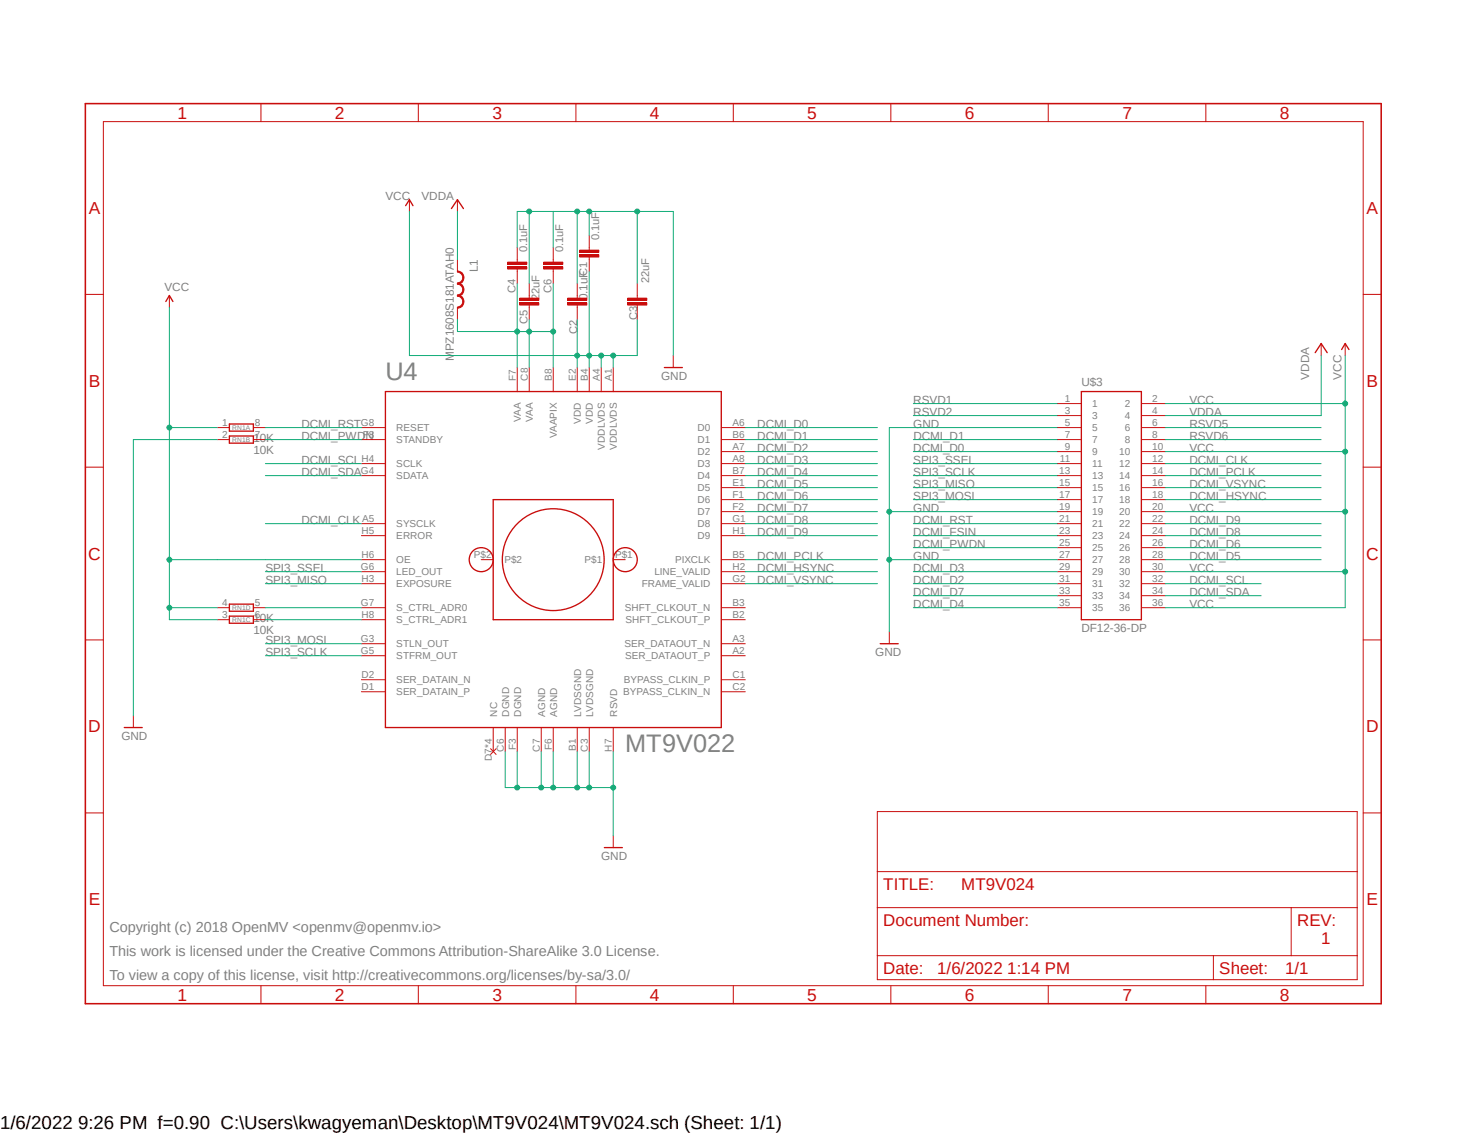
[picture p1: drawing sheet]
<svg xmlns="http://www.w3.org/2000/svg" width="279mm" height="216mm" viewBox="0 0 279 216" stroke-linecap="round" stroke-linejoin="round" font-family="sans-serif">
<path d="M16 19.4l247.4 172M263.4 19.4l-247.4 172" fill="none" stroke="#fff" stroke-width=".19"/>
<path d="M16.3 19.7h246.8v171.4h-246.8z" fill="none" stroke="#c90d0c" stroke-width=".3"/>
<g fill="none" stroke="#c90d0c" stroke-width=".19">
<path d="M49.7 19.7v3.5M79.7 19.7v3.5M109.7 19.7v3.5M139.7 19.7v3.5M169.7 19.7v3.5M199.6 19.7v3.5M229.7 19.7v3.5M19.7 23.2h239.9v164.5h-239.9zM16.3 56h3.4M99 57.7h3.6v.4h-3.6zM99 56.8h3.6v.4h-3.6zM100.8 54v2.7"/>
<path d="M100.8 58.1v2.7M259.6 56h3.5M16.3 88.9h3.4M259.6 88.9h3.5M16.3 121.8h3.4M259.6 121.8h3.5M16.3 154.8h3.4M259.6 154.8h3.5M49.7 187.7v3.4M79.7 187.7v3.4M109.7 187.7v3.4M139.7 187.7v3.4"/>
<path d="M169.7 187.7v3.4M199.6 187.7v3.4M229.7 187.7v3.4"/>
</g>
<path d="M99 57.9h3.6M99 57h3.6" fill="none" stroke="#c90d0c" stroke-width=".42"/>
<path d="M87.1 51.6a1.16 1.16 0 0 1 1.2 1.2h-.2a1.06 1.06 0 0 0-1-1z" fill-rule="evenodd" fill="#c90d0c"/>
<path d="M87.1 51.6a1.16 1.16 0 0 1 1.2 1.2h-.2a1.06 1.06 0 0 0-1-1z" fill="none" stroke="#c90d0c" stroke-width=".19"/>
<path d="M88.1 52.8h.2a1.17 1.17 0 0 1-1.2 1.3v-.2a1.06 1.06 0 0 0 1-1.1z" fill-rule="evenodd" fill="#c90d0c"/>
<path d="M88.1 52.8h.2a1.17 1.17 0 0 1-1.2 1.3v-.2a1.06 1.06 0 0 0 1-1.1z" fill="none" stroke="#c90d0c" stroke-width=".19"/>
<path d="M87.1 53.9a1.16 1.16 0 0 1 1.2 1.2h-.2a1.06 1.06 0 0 0-1-1z" fill-rule="evenodd" fill="#c90d0c"/>
<path d="M87.1 53.9a1.16 1.16 0 0 1 1.2 1.2h-.2a1.06 1.06 0 0 0-1-1z" fill="none" stroke="#c90d0c" stroke-width=".19"/>
<path d="M88.1 55.1h.2a1.17 1.17 0 0 1-1.2 1.3v-.2a1.06 1.06 0 0 0 1-1.1z" fill-rule="evenodd" fill="#c90d0c"/>
<path d="M88.1 55.1h.2a1.17 1.17 0 0 1-1.2 1.3v-.2a1.06 1.06 0 0 0 1-1.1z" fill="none" stroke="#c90d0c" stroke-width=".19"/>
<path d="M87.1 56.2a1.16 1.16 0 0 1 1.2 1.2h-.2a1.06 1.06 0 0 0-1-1z" fill-rule="evenodd" fill="#c90d0c"/>
<path d="M87.1 56.2a1.16 1.16 0 0 1 1.2 1.2h-.2a1.06 1.06 0 0 0-1-1z" fill="none" stroke="#c90d0c" stroke-width=".19"/>
<path d="M88.1 57.4h.2a1.17 1.17 0 0 1-1.2 1.3v-.2a1.06 1.06 0 0 0 1-1.1z" fill-rule="evenodd" fill="#c90d0c"/>
<g fill="none" stroke="#c90d0c" stroke-width=".19">
<path d="M78 38v2.3M87.1 38v2.3M32.3 56.3v2.2M87.1 49.4v2.3M87.1 58.5v2.3M88.1 57.4h.2a1.17 1.17 0 0 1-1.2 1.3v-.2a1.06 1.06 0 0 0 1-1.1zM96.7 49.9h3.6v.4h-3.6zM96.7 50.8h3.6v.4h-3.6zM98.5 47.1v2.8M98.5 51.3v2.7M103.5 49.9h3.7v.4h-3.7zM103.5 50.8h3.7v.4h-3.7z"/>
<path d="M105.4 47.1v2.8M105.4 51.3v2.7M108.1 56.8h3.7v.4h-3.7zM108.1 57.7h3.7v.4h-3.7zM109.9 54v2.7M109.9 58.1v2.7M110.4 47.6h3.6v.4h-3.6zM110.4 48.5h3.6v.4h-3.6zM112.2 44.8v2.8M112.2 49v2.7M119.5 57.7h3.7v.4h-3.7zM119.5 56.8h3.7v.4h-3.7z"/>
<path d="M121.4 54v2.7M121.4 58.1v2.7M98.5 70v4.5M100.8 70v4.5M105.4 70v4.5M109.9 70v4.5M112.2 70v4.5M114.5 70v4.5M116.8 70v4.5M128.2 67.7v2.3M201.4 76.8h4.6M201.4 79.1h4.6"/>
<path d="M217.4 76.8h4.6M217.4 79.1h4.6M251.6 65.4v2.3M256.2 65.4v2.3M41.4 81.4h2.3M41.4 83.7h2.3M48.3 81.4h2.2M48.3 83.7h2.2M68.8 81.4h4.6M68.8 83.7h4.6M68.8 88.3h4.6M68.8 90.6h4.6"/>
<path d="M68.8 99.7h4.6M137.4 81.4h4.5M137.4 83.7h4.5M137.4 86h4.5M137.4 88.3h4.5M137.4 90.6h4.5M137.4 92.8h4.5M137.4 95.1h4.5M137.4 97.4h4.5M137.4 99.7h4.5M201.4 81.4h4.6M201.4 83.7h4.6"/>
<path d="M201.4 86h4.6M201.4 88.3h4.6M201.4 90.6h4.6M201.4 92.8h4.6M201.4 95.1h4.6M201.4 97.4h4.6M201.4 99.7h4.6M217.4 81.4h4.6M217.4 83.7h4.6M217.4 86h4.6M217.4 88.3h4.6M217.4 90.6h4.6"/>
<path d="M217.4 92.8h4.6M217.4 95.1h4.6M217.4 97.4h4.6M217.4 99.7h4.6M41.4 118h2.3M41.4 115.7h2.3M48.3 118h2.2M48.3 115.7h2.2M68.8 106.6h4.6M68.8 118h4.6M68.8 115.7h4.6M68.8 102h4.6"/>
<path d="M68.8 108.8h4.6M68.8 111.1h4.6M91.7 106.6h2.2M116.8 106.6h2.3M137.4 106.6h4.5M137.4 118h4.5M137.4 115.7h4.5M137.4 102h4.5M137.4 108.8h4.5M137.4 111.1h4.5M201.4 106.6h4.6M201.4 115.7h4.6"/>
<path d="M201.4 102h4.6M201.4 104.3h4.6M201.4 108.8h4.6M201.4 111.1h4.6M201.4 113.4h4.6M217.4 106.6h4.6M217.4 115.7h4.6M217.4 102h4.6M217.4 104.3h4.6M217.4 108.8h4.6M217.4 111.1h4.6M217.4 113.4h4.6"/>
<path d="M25.4 136.3v2.2M68.8 131.7h4.6M68.8 129.4h4.6M68.8 122.6h4.6M68.8 124.8h4.6M93.9 138.5v4.6M96.2 138.5v4.6M98.5 138.5v4.6M103.1 138.5v4.6M105.4 138.5v4.6M109.9 138.5v4.6M112.2 138.5v4.6"/>
<path d="M116.8 138.5v4.6M137.4 131.7h4.5M137.4 129.4h4.5M137.4 122.6h4.5M137.4 124.8h4.5M169.4 120.3v2.3M93.4 142.5l1.1 1.1M94.5 142.5l-1.1 1.1M116.8 159.1v2.3M167.1 154.5h91.4v32h-91.4zM167.1 172.8h91.4M167.1 165.9h91.4"/>
<path d="M245.9 172.8v9.1M167.1 181.9h91.4M231.1 181.9v4.6"/>
</g>
<g fill="none" stroke="#c90d0c" stroke-width=".25">
<path d="M77.3 39.2l.7-1.2 .7 1.2M86 39.7l1.1-1.7 1.2 1.7M31.6 57.4l.7-1.1 .6 1.1M73.4 74.5h64v64h-64zM126.5 70h3.5M206 74.5h11.4v43.5h-11.4zM250.5 67.1l1.1-1.7 1.2 1.7M255.5 66.5l.7-1.1 .7 1.1M43.7 80.7h4.6v1.4h-4.6zM43.7 83h4.6v1.4h-4.6zM93.9 95.1h22.9v22.9h-22.9zM43.7 115h4.6v1.4h-4.6z"/>
<path d="M43.7 117.3h4.6v1.4h-4.6zM23.7 138.5h3.4M167.6 122.6h3.5M115.1 161.4h3.4"/>
<circle cx="91.6" cy="106.6" r="2.29"/>
<circle cx="105.4" cy="106.6" r="9.7"/>
<circle cx="119.1" cy="106.6" r="2.29"/>
</g>
<path d="M96.7 50.1h3.6M96.7 51h3.6M103.5 50.1h3.7M103.5 51h3.7M108.1 57h3.7M108.1 57.9h3.7M110.4 47.8h3.6M110.4 48.7h3.6M119.5 57h3.7M119.5 57.9h3.7" fill="none" stroke="#c90d0c" stroke-width=".42"/>
<path d="M96.2 143.1v6.8h20.6M98.5 143.1v6.8M103.1 143.1v6.8M105.4 143.1v6.8M109.9 143.1v6.8M112.2 143.1v6.8M116.8 143.1v16" fill="none" stroke="#0dab76" stroke-width=".19"/>
<circle cx="98.5" cy="149.9" r=".46" fill="#0dab76"/>
<circle cx="98.5" cy="149.9" r=".46" fill="none" stroke="#0dab76" stroke-width=".19"/>
<circle cx="103.1" cy="149.9" r=".46" fill="#0dab76"/>
<circle cx="103.1" cy="149.9" r=".46" fill="none" stroke="#0dab76" stroke-width=".19"/>
<circle cx="105.4" cy="149.9" r=".46" fill="#0dab76"/>
<circle cx="105.4" cy="149.9" r=".46" fill="none" stroke="#0dab76" stroke-width=".19"/>
<circle cx="109.9" cy="149.9" r=".46" fill="#0dab76"/>
<circle cx="109.9" cy="149.9" r=".46" fill="none" stroke="#0dab76" stroke-width=".19"/>
<circle cx="112.2" cy="149.9" r=".46" fill="#0dab76"/>
<circle cx="112.2" cy="149.9" r=".46" fill="none" stroke="#0dab76" stroke-width=".19"/>
<circle cx="116.8" cy="149.9" r=".46" fill="#0dab76"/>
<g fill="none" stroke="#0dab76" stroke-width=".19">
<path d="M109.9 54v-13.7h18.3v27.4M112.2 40.3v4.5M121.4 40.3v13.7"/>
<circle cx="116.8" cy="149.9" r=".46"/>
</g>
<circle cx="109.9" cy="40.3" r=".46" fill="#0dab76"/>
<circle cx="109.9" cy="40.3" r=".46" fill="none" stroke="#0dab76" stroke-width=".19"/>
<circle cx="112.2" cy="40.3" r=".46" fill="#0dab76"/>
<g fill="none" stroke="#0dab76" stroke-width=".19">
<path d="M100.8 40.3v13.7M109.9 40.3h-11.4v6.8"/>
<circle cx="112.2" cy="40.3" r=".46"/>
</g>
<circle cx="100.8" cy="40.3" r=".46" fill="#0dab76"/>
<circle cx="100.8" cy="40.3" r=".46" fill="none" stroke="#0dab76" stroke-width=".19"/>
<circle cx="121.4" cy="40.3" r=".46" fill="#0dab76"/>
<g fill="none" stroke="#0dab76" stroke-width=".19">
<path d="M105.4 40.3v6.8M41.4 83.7h-16v52.6M169.4 81.4v38.9M169.4 97.4h32M169.4 106.6h32"/>
<circle cx="121.4" cy="40.3" r=".46"/>
</g>
<circle cx="169.4" cy="97.4" r=".46" fill="#0dab76"/>
<circle cx="169.4" cy="97.4" r=".46" fill="none" stroke="#0dab76" stroke-width=".19"/>
<circle cx="169.4" cy="106.6" r=".46" fill="#0dab76"/>
<g fill="none" stroke="#0dab76" stroke-width=".19">
<path d="M78 40.3v27.4h43.4M87.1 40.3v9.1M112.2 51.7v18.3M109.9 60.8v9.2M251.6 67.7v11.4h-29.6M169.4 81.4h32M50.5 115.7h18.3M50.5 118h18.3"/>
<circle cx="169.4" cy="106.6" r=".46"/>
</g>
<circle cx="109.9" cy="67.7" r=".46" fill="#0dab76"/>
<circle cx="109.9" cy="67.7" r=".46" fill="none" stroke="#0dab76" stroke-width=".19"/>
<circle cx="112.2" cy="67.7" r=".46" fill="#0dab76"/>
<g fill="none" stroke="#0dab76" stroke-width=".19">
<path d="M121.4 60.8v6.9"/>
<circle cx="112.2" cy="67.7" r=".46"/>
</g>
<circle cx="114.5" cy="67.7" r=".46" fill="#0dab76"/>
<g fill="none" stroke="#0dab76" stroke-width=".19">
<path d="M114.5 67.7v2.3M116.8 67.7v2.3"/>
<circle cx="114.5" cy="67.7" r=".46"/>
</g>
<circle cx="116.8" cy="67.7" r=".46" fill="#0dab76"/>
<g fill="none" stroke="#0dab76" stroke-width=".19">
<path d="M32.3 58.5v59.5h9.1"/>
<circle cx="116.8" cy="67.7" r=".46"/>
</g>
<circle cx="32.3" cy="115.7" r=".46" fill="#0dab76"/>
<g fill="none" stroke="#0dab76" stroke-width=".19">
<path d="M32.3 81.4h9.1M32.3 115.7h9.1M32.3 106.6h9.1"/>
<circle cx="32.3" cy="115.7" r=".46"/>
</g>
<circle cx="32.3" cy="81.4" r=".46" fill="#0dab76"/>
<circle cx="32.3" cy="81.4" r=".46" fill="none" stroke="#0dab76" stroke-width=".19"/>
<circle cx="32.3" cy="106.6" r=".46" fill="#0dab76"/>
<g fill="none" stroke="#0dab76" stroke-width=".19">
<path d="M256.2 67.7v9.1M222 97.4h34.2M256.2 86v29.7M41.4 106.6h27.4M222 108.8h34.2"/>
<circle cx="32.3" cy="106.6" r=".46"/>
</g>
<circle cx="256.2" cy="97.4" r=".46" fill="#0dab76"/>
<circle cx="256.2" cy="97.4" r=".46" fill="none" stroke="#0dab76" stroke-width=".19"/>
<circle cx="256.2" cy="108.8" r=".46" fill="#0dab76"/>
<g fill="none" stroke="#0dab76" stroke-width=".19">
<path d="M222 76.8h34.2v9.2h-34.2M222 115.7h34.2"/>
<circle cx="256.2" cy="108.8" r=".46"/>
</g>
<circle cx="256.2" cy="76.8" r=".46" fill="#0dab76"/>
<circle cx="256.2" cy="76.8" r=".46" fill="none" stroke="#0dab76" stroke-width=".19"/>
<circle cx="256.2" cy="86" r=".46" fill="#0dab76"/>
<g fill="none" stroke="#0dab76" stroke-width=".19">
<path d="M98.5 54v16M87.1 60.8v2.3h18.3M100.8 60.8v9.2M50.5 88.3h18.3M50.5 90.6h18.3M50.5 99.7h18.3M50.5 81.4h18.3M50.5 83.7h18.3M141.9 86h25.2M141.9 88.3h25.2M141.9 90.6h25.2M141.9 95.1h25.2"/>
<path d="M141.9 92.8h25.2M141.9 99.7h25.2M141.9 97.4h25.2M173.9 88.3h27.5M173.9 90.6h27.5M173.9 95.1h27.5M173.9 92.8h27.5M173.9 99.7h27.5M222 88.3h29.6M222 90.6h29.6M222 95.1h29.6M222 92.8h29.6"/>
<path d="M222 99.7h29.6M50.5 111.1h18.3M50.5 108.8h18.3M141.9 111.1h25.2M141.9 108.8h25.2M141.9 106.6h25.2M141.9 102h25.2M173.9 111.1h27.5M173.9 108.8h27.5M173.9 104.3h27.5M173.9 115.7h27.5M173.9 113.4h27.5"/>
<path d="M173.9 102h27.5M222 111.1h18.2M222 106.6h29.6M222 104.3h29.6M222 113.4h18.2M222 102h29.6M50.5 124.8h18.3M50.5 122.6h18.3"/>
<circle cx="256.2" cy="86" r=".46"/>
</g>
<circle cx="98.5" cy="63.1" r=".46" fill="#0dab76"/>
<circle cx="98.5" cy="63.1" r=".46" fill="none" stroke="#0dab76" stroke-width=".19"/>
<circle cx="100.8" cy="63.1" r=".46" fill="#0dab76"/>
<g fill="none" stroke="#0dab76" stroke-width=".19">
<path d="M105.4 63.1v6.9"/>
<circle cx="100.8" cy="63.1" r=".46"/>
</g>
<circle cx="105.4" cy="63.1" r=".46" fill="#0dab76"/>
<g fill="none" stroke="#0dab76" stroke-width=".19">
<path d="M105.4 54v9.1M173.9 76.8h27.5M173.9 79.1h27.5M141.9 81.4h25.2M141.9 83.7h25.2M173.9 83.7h27.5M173.9 86h27.5M222 81.4h29.6M222 83.7h29.6"/>
<circle cx="105.4" cy="63.1" r=".46"/>
</g>
<g font-size="4.8" fill="#808080">
<text x="73.4" y="72.3">U4</text>
<text x="119.1" y="143.1">MT9V022</text>
</g>
<text font-size="3.6" x="0" y="214.9">1/6/2022 9:26 PM f=0.90 C:\Users\kwagyeman\Desktop\MT9V024\MT9V024.sch (Sheet: 1/1)</text>
<g font-size="3.3" fill="#c90d0c">
<text x="33.8" y="22.6">1</text>
<text x="63.8" y="22.6">2</text>
<text x="93.8" y="22.6">3</text>
<text x="123.8" y="22.6">4</text>
<text x="153.8" y="22.6">5</text>
<text x="183.8" y="22.6">6</text>
<text x="213.8" y="22.6">7</text>
<text x="243.8" y="22.6">8</text>
<text x="16.9" y="40.7">A</text>
<text x="260.3" y="40.7">A</text>
<text x="16.9" y="73.7">B</text>
<text x="260.3" y="73.7">B</text>
<text x="16.8" y="106.6">C</text>
<text x="260.2" y="106.6">C</text>
<text x="16.8" y="139.4">D</text>
<text x="260.2" y="139.4">D</text>
<text x="16.9" y="172.3">E</text>
<text x="260.3" y="172.3">E</text>
<text x="33.8" y="190.5">1</text>
<text x="63.8" y="190.5">2</text>
<text x="93.8" y="190.5">3</text>
<text x="123.8" y="190.5">4</text>
<text x="153.8" y="190.5">5</text>
<text x="183.8" y="190.5">6</text>
<text x="213.8" y="190.5">7</text>
<text x="243.8" y="190.5">8</text>
</g>
<g font-size="3.2" fill="#c90d0c">
<text x="168.2" y="169.4">TITLE:</text>
<text x="183.1" y="169.4">MT9V024</text>
<text x="168.2" y="176.2">Document Number:</text>
<text x="247.1" y="176.2">REV:</text>
<text x="251.6" y="179.7">1</text>
<text x="168.2" y="185.4">Date:</text>
<text x="178.5" y="185.4">1/6/2022 1:14 PM</text>
<text x="232.2" y="185.4">Sheet:</text>
<text x="244.8" y="185.4">1/1</text>
</g>
<g font-size="2.8" fill="#808080">
<text x="20.8" y="177.4">Copyright (c) 2018 OpenMV &lt;openmv@openmv.io&gt;</text>
<text x="20.8" y="181.9">This work is licensed under the Creative Commons Attribution-ShareAlike 3.0 License.</text>
<text x="20.8" y="186.5">To view a copy of this license, visit http://creativecommons.org/licenses/by-sa/3.0/</text>
</g>
<g font-size="2.2" fill="#808080">
<text x="73.4" y="38">VCC</text>
<text x="80.3" y="38">VDDA</text>
<text x="91" y="51.9" transform="rotate(-90 91 51.9)">L1</text>
<text x="31.3" y="55.4">VCC</text>
<text x="111.9" y="57.2" transform="rotate(-90 111.9 57.2)">0.1uF</text>
<text x="86.4" y="68.7" transform="rotate(-90 86.4 68.7)">MPZ1608S181ATAH0</text>
<text x="125.9" y="72.3">GND</text>
<text x="173.9" y="76.8">RSVD1</text>
<text x="206" y="73.4">U$3</text>
<text x="226.5" y="76.8">VCC</text>
<text x="249.3" y="72.3" transform="rotate(-90 249.3 72.3)">VDDA</text>
<text x="255.5" y="72.3" transform="rotate(-90 255.5 72.3)">VCC</text>
<text x="57.4" y="81.4">DCMI_RST</text>
<text x="57.4" y="83.7">DCMI_PWDN</text>
<text x="144.2" y="81.4">DCMI_D0</text>
<text x="144.2" y="83.7">DCMI_D1</text>
<text x="173.9" y="81.4">GND</text>
<text x="173.9" y="79.1">RSVD2</text>
<text x="174" y="83.7">DCMI_D1</text>
<text x="226.5" y="79.1">VDDA</text>
<text x="226.5" y="81.4">RSVD5</text>
<text x="226.5" y="83.7">RSVD6</text>
<text x="48.3" y="84.2">10K</text>
<text x="48.3" y="86.4">10K</text>
<text x="57.4" y="88.3">DCMI_SCL</text>
<text x="144.2" y="86">DCMI_D2</text>
<text x="144.2" y="88.3">DCMI_D3</text>
<text x="173.9" y="88.3">SPI3_SSEL</text>
<text x="173.9" y="86">DCMI_D0</text>
<text x="226.5" y="86">VCC</text>
<text x="226.5" y="88.3">DCMI_CLK</text>
<text x="57.4" y="90.6">DCMI_SDA</text>
<text x="144.2" y="90.6">DCMI_D4</text>
<text x="144.2" y="92.8">DCMI_D5</text>
<text x="144.2" y="95.1">DCMI_D6</text>
<text x="173.9" y="90.6">SPI3_SCLK</text>
<text x="173.9" y="92.8">SPI3_MISO</text>
<text x="173.9" y="95.1">SPI3_MOSI</text>
<text x="226.5" y="90.6">DCMI_PCLK</text>
<text x="226.5" y="95.1">DCMI_HSYNC</text>
<text x="226.5" y="92.8">DCMI_VSYNC</text>
<text x="57.4" y="99.7">DCMI_CLK</text>
<text x="144.2" y="97.4">DCMI_D7</text>
<text x="144.2" y="99.7">DCMI_D8</text>
<text x="144.2" y="102">DCMI_D9</text>
<text x="173.9" y="97.4">GND</text>
<text x="173.9" y="99.7">DCMI_RST</text>
<text x="173.9" y="102">DCMI_FSIN</text>
<text x="226.5" y="97.4">VCC</text>
<text x="226.5" y="102">DCMI_D8</text>
<text x="226.5" y="99.7">DCMI_D9</text>
<text x="144.2" y="106.6">DCMI_PCLK</text>
<text x="173.9" y="106.6">GND</text>
<text x="173.9" y="104.3">DCMI_PWDN</text>
<text x="226.5" y="106.6">DCMI_D5</text>
<text x="226.5" y="104.3">DCMI_D6</text>
<text x="50.5" y="111.1">SPI3_MISO</text>
<text x="50.5" y="108.8">SPI3_SSEL</text>
<text x="144.2" y="108.8">DCMI_HSYNC</text>
<text x="144.2" y="111.1">DCMI_VSYNC</text>
<text x="173.9" y="111.1">DCMI_D2</text>
<text x="173.9" y="108.8">DCMI_D3</text>
<text x="173.9" y="113.4">DCMI_D7</text>
<text x="226.5" y="108.8">VCC</text>
<text x="226.5" y="111.1">DCMI_SCL</text>
<text x="226.5" y="113.4">DCMI_SDA</text>
<text x="48.3" y="118.4">10K</text>
<text x="173.9" y="115.7">DCMI_D4</text>
<text x="226.5" y="115.7">VCC</text>
<text x="48.3" y="120.7">10K</text>
<text x="50.5" y="124.8">SPI3_SCLK</text>
<text x="50.5" y="122.6">SPI3_MOSI</text>
<text x="166.7" y="124.8">GND</text>
<text x="206" y="120.3">DF12-36-DP</text>
<text x="23.1" y="140.8">GND</text>
<text x="114.5" y="163.7">GND</text>
</g>
<g font-size="2.1" fill="#808080">
<text x="114.1" y="45.8" transform="rotate(-90 114.1 45.8)">0.1uF</text>
<text x="100.4" y="48" transform="rotate(-90 100.4 48)">0.1uF</text>
<text x="107.3" y="48" transform="rotate(-90 107.3 48)">0.1uF</text>
<text x="111.8" y="52.6" transform="rotate(-90 111.8 52.6)">C1</text>
<text x="123.7" y="54" transform="rotate(-90 123.7 54)">22uF</text>
<text x="98.2" y="55.8" transform="rotate(-90 98.2 55.8)">C4</text>
<text x="102.7" y="57.2" transform="rotate(-90 102.7 57.2)">22uF</text>
<text x="105" y="55.8" transform="rotate(-90 105 55.8)">C6</text>
<text x="100.5" y="61.8" transform="rotate(-90 100.5 61.8)">C5</text>
<text x="109.9" y="63.5" transform="rotate(-90 109.9 63.5)">C2</text>
<text x="121.4" y="60.8" transform="rotate(-90 121.4 60.8)">C3</text>
</g>
<g font-size="1.9" fill="#808080">
<text x="98.2" y="72.5" transform="rotate(-90 98.2 72.5)">F7</text>
<text x="100.5" y="72.5" transform="rotate(-90 100.5 72.5)">C8</text>
<text x="105.1" y="72.5" transform="rotate(-90 105.1 72.5)">B8</text>
<text x="109.6" y="72.5" transform="rotate(-90 109.6 72.5)">E2</text>
<text x="111.9" y="72.5" transform="rotate(-90 111.9 72.5)">B4</text>
<text x="114.2" y="72.5" transform="rotate(-90 114.2 72.5)">A4</text>
<text x="116.5" y="72.5" transform="rotate(-90 116.5 72.5)">A1</text>
<text x="202.8" y="76.5">1</text>
<text x="208" y="77.5">1</text>
<text x="214.2" y="77.5">2</text>
<text x="219.5" y="76.5">2</text>
<text x="42.3" y="81.1">1</text>
<text x="42.3" y="83.4">2</text>
<text x="48.6" y="81.1">8</text>
<text x="48.6" y="83.4">7</text>
<text x="68.8" y="81.1">G8</text>
<text x="69.1" y="83.4">F8</text>
<text x="75.5" y="82.1">RESET</text>
<text x="99.2" y="80.3" transform="rotate(-90 99.2 80.3)">VAA</text>
<text x="101.5" y="80.3" transform="rotate(-90 101.5 80.3)">VAA</text>
<text x="106" y="83.4" transform="rotate(-90 106 83.4)">VAAPIX</text>
<text x="110.6" y="80.7" transform="rotate(-90 110.6 80.7)">VDD</text>
<text x="112.9" y="80.7" transform="rotate(-90 112.9 80.7)">VDD</text>
<text x="132.8" y="82.1">D0</text>
<text x="139.5" y="81.1">A6</text>
<text x="139.5" y="83.4">B6</text>
<text x="202.8" y="78.8">3</text>
<text x="202.8" y="81.1">5</text>
<text x="202.8" y="83.4">7</text>
<text x="208" y="79.8">3</text>
<text x="208" y="82.1">5</text>
<text x="214.2" y="79.8">4</text>
<text x="214.2" y="82.1">6</text>
<text x="219.5" y="78.8">4</text>
<text x="219.5" y="81.1">6</text>
<text x="219.5" y="83.4">8</text>
<text x="68.8" y="87.9">H4</text>
<text x="75.5" y="84.4">STANDBY</text>
<text x="75.5" y="88.9">SCLK</text>
<text x="115.2" y="85.6" transform="rotate(-90 115.2 85.6)">VDDLVDS</text>
<text x="117.5" y="85.6" transform="rotate(-90 117.5 85.6)">VDDLVDS</text>
<text x="132.8" y="84.4">D1</text>
<text x="132.8" y="86.7">D2</text>
<text x="132.8" y="88.9">D3</text>
<text x="139.5" y="85.7">A7</text>
<text x="139.5" y="87.9">A8</text>
<text x="201.8" y="87.9">11</text>
<text x="202.8" y="85.7">9</text>
<text x="208" y="84.4">7</text>
<text x="208" y="86.7">9</text>
<text x="208" y="88.9">11</text>
<text x="213.2" y="86.7">10</text>
<text x="213.2" y="88.9">12</text>
<text x="214.2" y="84.4">8</text>
<text x="219.5" y="85.7">10</text>
<text x="219.5" y="87.9">12</text>
<text x="68.8" y="90.2">G4</text>
<text x="75.5" y="91.2">SDATA</text>
<text x="132.8" y="91.2">D4</text>
<text x="132.8" y="93.5">D5</text>
<text x="132.8" y="95.8">D6</text>
<text x="139.5" y="90.2">B7</text>
<text x="139.5" y="92.5">E1</text>
<text x="139.5" y="94.8">F1</text>
<text x="201.7" y="90.2">13</text>
<text x="201.7" y="92.5">15</text>
<text x="201.7" y="94.8">17</text>
<text x="208" y="91.2">13</text>
<text x="208" y="93.5">15</text>
<text x="208" y="95.8">17</text>
<text x="213.2" y="91.2">14</text>
<text x="213.2" y="93.5">16</text>
<text x="213.2" y="95.8">18</text>
<text x="219.5" y="90.2">14</text>
<text x="219.5" y="92.5">16</text>
<text x="219.5" y="94.8">18</text>
<text x="68.8" y="101.6">H5</text>
<text x="69" y="99.4">A5</text>
<text x="75.5" y="100.4">SYSCLK</text>
<text x="132.8" y="98.1">D7</text>
<text x="132.8" y="100.4">D8</text>
<text x="139.5" y="97.1">F2</text>
<text x="139.5" y="99.4">G1</text>
<text x="139.5" y="101.6">H1</text>
<text x="201.7" y="97.1">19</text>
<text x="201.7" y="99.4">21</text>
<text x="201.7" y="101.6">23</text>
<text x="208" y="98.1">19</text>
<text x="208" y="100.4">21</text>
<text x="213.2" y="98.1">20</text>
<text x="213.2" y="100.4">22</text>
<text x="219.5" y="97.1">20</text>
<text x="219.5" y="99.4">22</text>
<text x="219.5" y="101.6">24</text>
<text x="68.8" y="106.2">H6</text>
<text x="75.5" y="107.2">OE</text>
<text x="75.5" y="102.7">ERROR</text>
<text x="90.3" y="106.2">P$2</text>
<text x="96.1" y="107.2">P$2</text>
<text x="111.3" y="107.2">P$1</text>
<text x="117.1" y="106.2">P$1</text>
<text x="128.6" y="107.2">PIXCLK</text>
<text x="132.8" y="102.7">D9</text>
<text x="139.5" y="106.2">B5</text>
<text x="201.7" y="103.9">25</text>
<text x="201.7" y="106.2">27</text>
<text x="208" y="102.7">23</text>
<text x="208" y="104.9">25</text>
<text x="208" y="107.2">27</text>
<text x="213.2" y="102.7">24</text>
<text x="213.2" y="104.9">26</text>
<text x="213.2" y="107.2">28</text>
<text x="219.5" y="103.9">26</text>
<text x="219.5" y="106.2">28</text>
<text x="68.8" y="108.5">G6</text>
<text x="68.8" y="110.8">H3</text>
<text x="75.5" y="111.8">EXPOSURE</text>
<text x="75.5" y="109.5">LED_OUT</text>
<text x="122.2" y="111.8">FRAME_VALID</text>
<text x="124.6" y="109.5">LINE_VALID</text>
<text x="139.5" y="110.8">G2</text>
<text x="139.5" y="108.5">H2</text>
<text x="201.7" y="108.5">29</text>
<text x="201.7" y="110.8">31</text>
<text x="201.7" y="113.1">33</text>
<text x="208" y="109.5">29</text>
<text x="208" y="111.8">31</text>
<text x="213.2" y="109.5">30</text>
<text x="213.2" y="111.8">32</text>
<text x="219.5" y="108.5">30</text>
<text x="219.5" y="110.8">32</text>
<text x="219.5" y="113.1">34</text>
<text x="42.3" y="117.6">3</text>
<text x="42.3" y="115.4">4</text>
<text x="48.6" y="117.6">6</text>
<text x="48.6" y="115.4">5</text>
<text x="68.8" y="115.4">G7</text>
<text x="68.8" y="117.6">H8</text>
<text x="75.5" y="116.4">S_CTRL_ADR0</text>
<text x="75.5" y="118.7">S_CTRL_ADR1</text>
<text x="119" y="116.4">SHFT_CLKOUT_N</text>
<text x="119.1" y="118.7">SHFT_CLKOUT_P</text>
<text x="139.5" y="115.4">B3</text>
<text x="139.5" y="117.6">B2</text>
<text x="201.7" y="115.4">35</text>
<text x="208" y="114.1">33</text>
<text x="208" y="116.4">35</text>
<text x="213.2" y="114.1">34</text>
<text x="213.2" y="116.4">36</text>
<text x="219.5" y="115.4">36</text>
<text x="68.8" y="122.2">G3</text>
<text x="68.8" y="124.5">G5</text>
<text x="75.5" y="123.2">STLN_OUT</text>
<text x="75.5" y="125.5">STFRM_OUT</text>
<text x="118.9" y="123.2">SER_DATAOUT_N</text>
<text x="119" y="125.5">SER_DATAOUT_P</text>
<text x="139.5" y="122.2">A3</text>
<text x="139.5" y="124.5">A2</text>
<text x="68.8" y="131.4">D1</text>
<text x="68.8" y="129.1">D2</text>
<text x="75.5" y="130.1">SER_DATAIN_N</text>
<text x="118.8" y="130">BYPASS_CLKIN_P</text>
<text x="139.5" y="131.4">C2</text>
<text x="139.5" y="129.1">C1</text>
<text x="75.5" y="132.4">SER_DATAIN_P</text>
<text x="94.7" y="136.4" transform="rotate(-90 94.7 136.4)">NC</text>
<text x="96.9" y="136.4" transform="rotate(-90 96.9 136.4)">DGND</text>
<text x="99.2" y="136.4" transform="rotate(-90 99.2 136.4)">DGND</text>
<text x="103.8" y="136.4" transform="rotate(-90 103.8 136.4)">AGND</text>
<text x="106.1" y="136.4" transform="rotate(-90 106.1 136.4)">AGND</text>
<text x="110.7" y="136.4" transform="rotate(-90 110.7 136.4)">LVDSGND</text>
<text x="112.9" y="136.4" transform="rotate(-90 112.9 136.4)">LVDSGND</text>
<text x="117.5" y="136.4" transform="rotate(-90 117.5 136.4)">RSVD</text>
<text x="118.7" y="132.3">BYPASS_CLKIN_N</text>
<text x="95.9" y="143.1" transform="rotate(-90 95.9 143.1)">C6</text>
<text x="98.2" y="142.8" transform="rotate(-90 98.2 142.8)">F3</text>
<text x="102.8" y="143.1" transform="rotate(-90 102.8 143.1)">C7</text>
<text x="105.1" y="142.8" transform="rotate(-90 105.1 142.8)">F6</text>
<text x="109.6" y="143" transform="rotate(-90 109.6 143)">B1</text>
<text x="111.9" y="143.1" transform="rotate(-90 111.9 143.1)">C3</text>
<text x="116.5" y="143.1" transform="rotate(-90 116.5 143.1)">H7</text>
<text x="93.6" y="144.9" transform="rotate(-90 93.6 144.9)">D7*4</text>
</g>
<g font-size="1.3" fill="#808080">
<text x="44.2" y="81.9">RN1A</text>
<text x="44.2" y="84.2">RN1B</text>
<text x="44.2" y="118.4">RN1C</text>
<text x="44.2" y="116.2">RN1D</text>
</g>
</svg>
